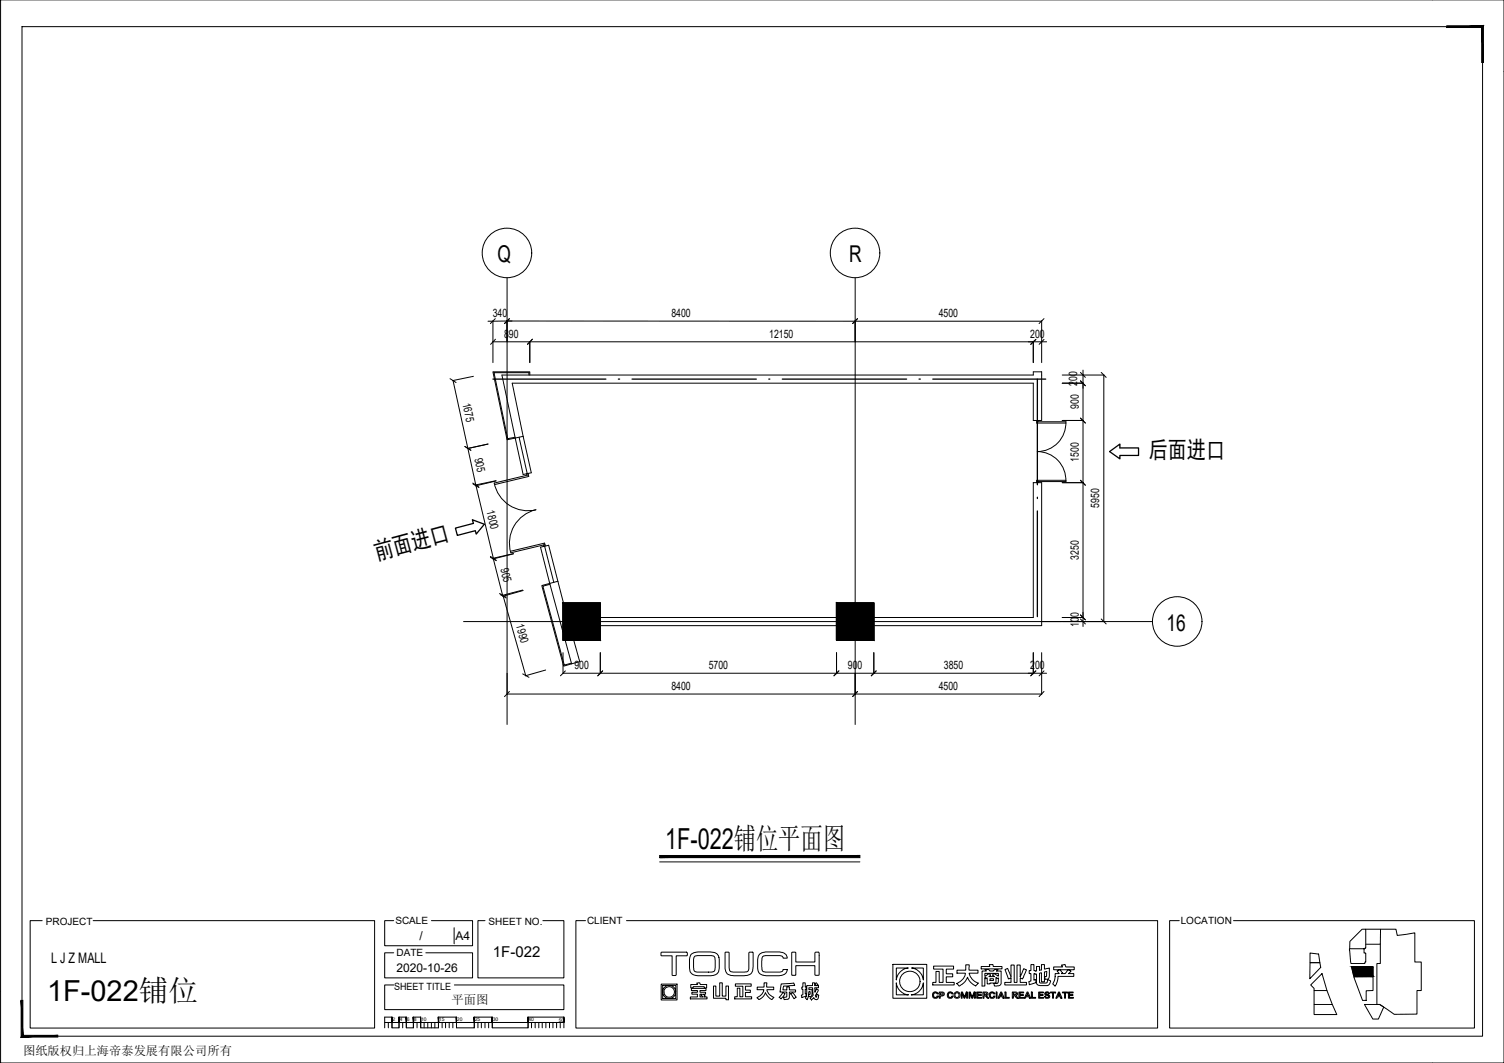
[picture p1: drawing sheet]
<svg xmlns="http://www.w3.org/2000/svg" width="297mm" height="210mm" viewBox="0 0 297 210" stroke-linecap="round" stroke-linejoin="round" font-family="sans-serif">
<!-- layer: 0 -->
<g fill="#000" stroke="#000" stroke-width=".2">
<path d="M292.6 5.4v6.9h.4zM292.6 5.4l.4-.3v7.2zM285.7 5.4h6.9l.4-.3zM285.7 5.1h7.3l-7.3 .3z"/>
<path d="M111.2 119.1l7.4 7.3v-7.3zM111.2 119.1l7.4 7.3h-7.4z"/>
<path d="M165.2 119.1l7.4 7.3v-7.3zM165.2 119.1l7.4 7.3h-7.4z"/>
<path d="M130.3 168.9v.4l39.5-.4zM130.3 169.3l39.5-.4v.4z"/>
<path d="M4.2 197.5l.3 6.9v-6.9zM4.2 197.5l.3 6.9-.3 .4zM4.5 204.4l-.3 .4 7.2-.4zM4.2 204.8l7.2-.4v.4z"/>
<path d="M77.4 200.8l.1 1.1zM77.4 200.8l.1 1.1z"/>
<path d="M78.8 200.8l.1 1.1zM78.8 200.8l.1 1.1z"/>
<path d="M80.2 200.8l.1 1.1zM80.2 200.8l.1 1.1z"/>
<path d="M81.6 200.8l.1 1.1zM81.6 200.8l.1 1.1z"/>
<path d="M83 200.8l.1 1.1zM83 200.8l.1 1.1z"/>
<path d="M86.6 200.8v1.1zM86.6 200.8v1.1z"/>
<path d="M90.1 200.8l.1 1.1zM90.1 200.8l.1 1.1z"/>
<path d="M93.6 200.8l.1 1.1zM93.6 200.8l.1 1.1z"/>
<path d="M97.2 200.8v1.1zM97.2 200.8v1.1z"/>
<path d="M104.3 200.8v1.1zM104.3 200.8v1.1z"/>
<path d="M111.3 200.8l.1 1.1zM111.3 200.8l.1 1.1z"/>
</g>
<path d="M111.2 119.1h7.4v7.3h-7.4zM165.2 119.1h7.4v7.3h-7.4z" fill="none" stroke="#000" stroke-width=".25"/>
<path d="M99.1 74.1h105v-.7h1.6v9.6h-1.6v-7.3h-102.9l2.1 10.5-1.5 .3zM104.5 74.1v-.5h-6.9l2.7 13 1.4-.3M104.6 74.1v-.7h-7.2l2.7 13.4 1.7-.3M108.6 115.2l-1.6 .4 4.3 15.9 1.6-.4M108.6 115.2l1.6-.4 1.4 5.4M108.6 115.2l4.3 15.9M108.6 115.4l-1.4 .4 4.2 15.5 1.4-.3M113.3 126.4l1.2 4.3-1.6 .4M118.6 121.9h47M118.6 123.5h47M172.6 121.9h31.5v-26.6h1.6v28.2h-33.1" fill="none" stroke="#000" stroke-width=".2"/>
<g fill="none" stroke="#000" stroke-width=".2">
<path d="M97.6 95.3a6.8 6.8 0 0 0 8.3 5.4M102.5 86.3l1.6 7.2M103.3 86.2l1.6 7.2-1.6 .3-1.5-7.2M104.1 93.8l-.1-.2 .3-.1 .1 .6-6.7 1.6M104.3 93.8l-6.7 1.6M204.8 83.3h5.8M204.8 95.1h5.8M205 83.3v-.3h-.2v.5h5.8M210.5 83.3a5.7 5.7 0 0 1-5.6 5.9 5.7 5.7 0 0 1 5.6 5.9M210.6 94.8h-5.8v.5h.2v-.2M105.8 100.7a6.8 6.8 0 0 0-4.9 8.4M107.3 107.6l.1 .3 .3-.1-.1-.6-6.8 1.7"/>
<path d="M107.6 107.8l1.8 7.2M107.6 107.5l-6.7 1.6M110.2 114.8l-1.8-7.1-1.6 .3 1.8 7.2"/>
</g>
<path d="M97.4 74.9h22.3M122.1 74.9h.3M124.8 74.9h24.6M151.8 74.9h.2M154.5 74.9h24.6M181.5 74.9h.3M184.2 74.9h22.3M204.9 74.9v20.8M204.9 98.2v.2M204.9 100.9v20.9" fill="none" stroke="#000" stroke-width=".25"/>
<path d="M111.2 119.1h7.4v7.3h-7.4zM165.2 119.1h7.4v7.3h-7.4z" fill="none" stroke="#000" stroke-width=".25"/>
<!-- layer: DIM -->
<g fill="none" stroke="#000" stroke-width=".2">
<path d="M89.5 75.2l4.5 20.6M93.5 74.3l-4.1 .9M97.4 67.5h106.7M97.4 63.3v8.3M100.1 63.3v4.2v-4.2M100.1 63.4h68.8M101.1 63.4h-4.7M104.6 67.4v4.2M168.9 63.4h36.8M168.9 63.3v4.2M203.1 67.5h3.6M204.1 67.4v4.2"/>
<path d="M205.7 63.3v8.3M209.8 75.7h4.2M209.8 74.1h8.2M213.9 73.1v50.6M218 74.1v48.6M94 95.9l3.4 14.4M96.4 87.7l-4.1 .9M97.9 94.9l-4 .9M98 95l-4.1 .9M209.8 95.3h4.2M209.8 83h4.2M97.4 110.4l1.9 7.1"/>
<path d="M99.4 117.7l4.4 15.7M101.4 109.3l-4 1M101.4 109.4l-4 1M103.2 116.5l-4 1.1M103.3 116.6l-4 1.1M100.1 132.9v4.2M100.1 137h105.6M107.8 132.3l-4.1 1.1M111.2 132.9h95.5M111.2 128.9v4.1M118.6 128.9v4.1M165.2 128.9v4.1"/>
<path d="M168.9 132.9v4.2M172.6 128.9v4.1M204.1 128.9v4.1M205.6 122.7h4.1M205.7 128.9v8.2M209.8 121.9h4.2M209.8 122.7h8.2"/>
<circle cx="100.1" cy="49.9" r="4.9"/>
<circle cx="168.9" cy="49.9" r="4.9"/>
<circle cx="232.5" cy="122.7" r="4.9"/>
</g>
<!-- layer: 0 -->
<g fill="none" stroke="#000" stroke-width=".2">
<path d="M.1 0h296.9v209.9h-296.9zM4.3 5.3h288.5v199.3h-288.5zM88.9 74.8l1.2 .7M97.8 62.9l-1 1M97.9 67l-1 1M100.6 62.9l-1 1M105.1 67l-.9 1M169.4 62.9l-1 1M204.6 67l-1 1M206.2 67l-1 1M206.2 62.9l-1 1M213.4 75.2l1 1"/>
<path d="M213.4 73.5l1 1M217.5 73.5l1 1M91.8 88.2l1.2 .7M93.4 95.4l1.2 .8M93.4 95.6l1.2 .7M213.4 94.8l1 1M213.4 82.6l1 .9M96.8 109.9l1.2 .7M96.8 110l1.2 .7M98.7 117.2l1.2 .7M98.8 117.4l1.2 .7M100.6 136.5l-1 1.1"/>
<path d="M103.2 133.1l1.3 .6M111.7 132.5l-1 .9M119 132.5l-.9 .9M165.7 132.5l-1 .9M169.4 136.5l-1 1.1M173 132.5l-.9 .9M204.6 132.5l-1 .9M206.2 132.5l-1 .9M206.2 136.5l-1 1.1M213.4 121.4l1 1M213.4 122.2l1 1M217.5 122.2l1 1"/>
<path d="M130.3 170.2h39.5M8.3 181.8h-2.3v21.2h68v-21.2h-55.6M77.8 194.5h-1.8v4.9h35.4v-4.9h-21.7M77.8 181.8h-1.8v4.9h17.3v-4.9h-8.1M77.8 188.1h-1.8v5h17.3v-5h-9.2M89.7 183.2v3.2M95.8 181.8h-1.4v11.3h17v-11.3h-4.2M115.6 181.8h-1.9v21.2h114.9v-21.2h-104.9M232.9 181.8h-1.9v21.2h60.2v-21.2h-47.6M76 201.9h35.4v1.1M76.7 201.9v1.1M77.4 201.9v1.1"/>
<path d="M78.8 201.9v1.1M79.5 201.9v1.1M80.2 201.9v1.1M81.6 201.9v1.1M82.4 201.9v1.1M83.1 201.9v1.1M83.8 201.9v1.1M84.5 201.9v1.1M85.2 201.9v1.1M85.9 201.9v1.1M86.6 201.9v1.1M87.3 201.9v1.1"/>
<path d="M88 201.9v1.1M88.7 201.9v1.1M89.4 201.9v1.1M90.2 201.9v1.1M93.7 201.9v1.1M94.4 201.9v1.1M95.1 201.9v1.1M95.8 201.9v1.1M96.5 201.9v1.1M97.2 201.9v1.1M104.3 201.9v1.1M105 201.9v1.1"/>
<path d="M105.7 201.9v1.1M106.4 201.9v1.1M107.1 201.9v1.1M107.8 201.9v1.1M108.5 201.9v1.1M109.2 201.9v1.1M109.9 201.9v1.1M110.6 201.9v1.1M111.4 200.8h-7.1v2.2h-7.1v-2.2h-3.5v2.2h-3.5v-2.2h-3.6v2.2h-3.5v-2.2h-1.5v2.2h-1.4v-2.2h-1.4v2.2h-1.4v-2.2h-1.4v2.2"/>
</g>
<g fill="none" stroke="#000" stroke-width=".2">
<path d="M130.5 188.1l.2-.1h4.4a.43 .43 0 0 1 .7 .3 .43 .43 0 0 1-.7 .4h-1.6v3.3a.45 .45 0 0 1-.4 .6 .45 .45 0 0 1-.4-.6v-3.3h-2.1zM130.6 194.3h3.1v3.2h-3.1zM130.9 196a1.32 1.32 0 0 0 1.2 1.2h-1.2zM130.9 194.6h1.2a1.32 1.32 0 0 0-1.2 1.2zM132.2 194.6h1.3v1.2a1.31 1.31 0 0 0-1.3-1.2zM132.2 197.2a1.32 1.32 0 0 0 1.3-1.2v1.2zM136.4 194.4h1.3l-.1-.3h.6a.4 .4 0 0 0 .6 .3h.8v.7l-.5-.1a.24 .24 0 0 0-.1-.2 .24 .24 0 0 0-.3 0h-1.8v.3h-.5zM136.5 188.5a4.4 4.4 0 0 1 3-.5h.2a2.03 2.03 0 0 1 2.2 .8l.2 1.2a3.5 3.5 0 0 1-.3 2.1 3.5 3.5 0 0 1-2.7 .6h-.5a2.35 2.35 0 0 1-2.3-.8l-.1-2.4zM136.6 195.2h2.4a.26 .26 0 0 1 .4 0 .26 .26 0 0 1 0 .4 .26 .26 0 0 1-.4 0h-.4a.23 .23 0 0 0-.3 0 .23 .23 0 0 0 0 .3l1 .1a.23 .23 0 0 1 .1 .3 .23 .23 0 0 1-.3 0l-.2 .1 .4 .3-.3 .2h.6v.3h-3.3v-.3h1.4v-.6h-.7a.26 .26 0 0 1-.3 0 .26 .26 0 0 1-.1-.3l.8-.1a.23 .23 0 0 0 .3 0 .23 .23 0 0 0 0-.3h-1.1zM137.1 188.9l.6-.2h2.1a1.34 1.34 0 0 1 1.4 .5l.1 .4a4 4 0 0 1-.3 2.2l-.4 .2h-2.1a1.48 1.48 0 0 1-1.5-.5v-2.1zM138.2 196.3h.5l-.2 .2 .3 .4a.39 .39 0 0 1-.5-.1 .39 .39 0 0 1-.1-.5zM140.9 194.7h.5v2h.7v-2.6h.5v2.6h.8v-2h.5v2.7h-.5v-.3h-2.5z"/>
<path d="M143.2 188.1a.5 .5 0 0 1 .7-.1 .5 .5 0 0 1 .1 .7v1.5a2.03 2.03 0 0 0 .3 1.7l2 .1a1.28 1.28 0 0 0 1.6-.6v-2.9a.44 .44 0 0 1 .3-.5 .44 .44 0 0 1 .5 .3v1.9a3.7 3.7 0 0 1-.4 2.1 7 7 0 0 1-3.1 .4h-.3a1.66 1.66 0 0 1-1.7-2.2zM145.2 194.3h3.2v.4h-1.2v.8h1v.5h-1v.8h1.2v.4h-3.3v-.4h.5v-1.7h.5v1.7h.6v-2.1h-1.5zM149.5 194.9h1.4v-.8h.1a.25 .25 0 0 1 .4-.1 .25 .25 0 0 1 0 .4v.3a.25 .25 0 0 0 .1 .3 .25 .25 0 0 0 .3-.1h.6a.29 .29 0 0 1 .4 .3 .29 .29 0 0 1-.4 .2h-.9a2.01 2.01 0 0 0 1.4 1.5l-.4 .4a2.32 2.32 0 0 1-1.3-1.3 1.83 1.83 0 0 1-1.4 1.3l-.3-.3a2.39 2.39 0 0 0 1.4-1.6h-1a.23 .23 0 0 1-.3 0 .23 .23 0 0 1-.1-.3zM149.9 188.5a3.2 3.2 0 0 1 2.4-.5h.8a2.36 2.36 0 0 1 2.2 .7l.2 .5h-.5a.29 .29 0 0 1-.4 0 .29 .29 0 0 1-.1-.3l-.5-.2h-2a1.83 1.83 0 0 0-1.4 .3l-.2 1.9a.99 .99 0 0 0 1.4 1.1h.7a3.7 3.7 0 0 0 2.1-.3 .65 .65 0 0 1 .9-.3 1.59 1.59 0 0 1-2 1.3h-1.5a2.04 2.04 0 0 1-2.3-1l-.1-2.2zM154.3 194.3l2.5-.2 .2 .5-2.2 .1-.2 .8h.8v-.6h.5v.6h1.2v.4h-1.2v.5a.68 .68 0 0 1-.8 1h-.3l-.1-.5h.6l.1-.1v-.9h-1.4zM154.6 196l.5 .2-.9 1-.3-.3zM156.2 196.2l.3-.2 .8 .9-.5 .3zM156.4 188.1h.8v1.5a.23 .23 0 0 0 0 .3 .23 .23 0 0 0 .3 .1h3.4v-1.3a.47 .47 0 0 1 .5-.7 .47 .47 0 0 1 .4 .7l-.1 3.9h-.7l-.1-.1v-1.6a.17 .17 0 0 0 0-.2 .17 .17 0 0 0-.2 0h-3.5v1.8l-.8 .1zM158.6 194.1h.4v.8h.2v.4h-.2v1l.2-.1v.5l.1-2.1h1.2v-.5h.3a.34 .34 0 0 1 .1 .5h.3l-.3-.3 .3-.2 .4 .4-.3 .1h.4v.4h-.8v.9l.3-.6 .4 .2-.6 1.1 .1 .3h.2v-.6l.2 .1a.53 .53 0 0 1 .1 .8 .53 .53 0 0 1-.7 0l-.2-.2-.4 .5-.3-.4a.85 .85 0 0 0 .5-1.3v-.6a.3 .3 0 0 0-.2-.2 .3 .3 0 0 0-.3 0h-.2v.4h.6v.9a.45 .45 0 0 1-.2 .4 .45 .45 0 0 1-.5 0v-.1l-.3 .8a.39 .39 0 0 1-.2-.7l-.8 .3-.1-.5 .3-.1v-1.1h-.2v-.4h.2zM159.8 195.8h.2l-.1 .6h-.2zM176.3 190.4h6.7v6.7h-6.7zM177 194.1a2.65 2.65 0 0 0 2.4 2.3h-2.4z"/>
<path d="M177 191.1h2.4a2.66 2.66 0 0 0-2.4 2.4zM180 196.4a2.63 2.63 0 0 0 2.4-2.3v2.3zM180.1 191.1h2.3v2.4a2.77 2.77 0 0 0-2.3-2.4zM184.3 196.1l.5-.3 .4 .3v.2a.43 .43 0 0 0-.6-.2 .43 .43 0 0 0-.2 .6 .43 .43 0 0 0 .6 .1l.1-.1h.2a.64 .64 0 0 1-.9 .3 .64 .64 0 0 1-.1-.9zM184.4 190.8h3.9v.6h-1.4v.9h1.3v.6h-1.3v1.1h1.6v.5h-4.3v-.5h.7v-2.2h.6v2.2h.8v-2.6h-1.9zM185.5 195.9h.1a.57 .57 0 0 1 .9 .5l-.2 .2-.6 .1v.4h-.2zM185.7 196.1h.3a.24 .24 0 0 1 .3 .1 .24 .24 0 0 1-.1 .3 .24 .24 0 0 1-.3-.1h-.2zM187.2 196.1l.5-.3a.28 .28 0 0 1 .4 .1 .28 .28 0 0 1 0 .4 .43 .43 0 0 0-.6-.2 .43 .43 0 0 0-.2 .6 .43 .43 0 0 0 .6 .1l.1-.1h.2a.39 .39 0 0 1-.6 .4 .64 .64 0 0 1-.4-1zM189 191.6h1.7v-1.1h.7v.2a.66 .66 0 0 0 .1 .9h1.7v.6h-1.8a2.72 2.72 0 0 0 1.8 2l-.5 .5a3.1 3.1 0 0 1-1.6-1.7 2.79 2.79 0 0 1-1.7 1.7l-.5-.5a2.41 2.41 0 0 0 1.8-2h-1.7zM189.9 195.9h.2l.4 1 .3-1h.3v.7a.32 .32 0 0 1 .1 .3 .32 .32 0 0 1-.3 .2v-1l-.4 1h-.1l-.4-1v1h-.1zM191.4 195.9h.2l.4 1 .3-1h.3v1.2h-.2l.1-1-.4 1h-.2l-.4-1v1h-.1zM192.9 195.9h1v.2h-.8v.3h.7v.2h-.7v.3h.8v.2h-1z"/>
<path d="M193.8 190.9h1.7l-.1-.4h.7l.1 .4h1.7v.2a.32 .32 0 0 1-.2 .3 .32 .32 0 0 1-.4-.1h-2.9a.38 .38 0 0 1-.4 .1 .38 .38 0 0 1-.2-.3zM194 191.7h.8l-.3-.3h.7a.86 .86 0 0 0 1.3 0h.6l-.3 .3h.9v1.9a.84 .84 0 0 1-.1 .9 .84 .84 0 0 1-.9 .2h-.3l-.1-.5h.4a.42 .42 0 0 0 .5-.6v-.5l-.2 .1-.3-.2v1.1h-.5a.41 .41 0 0 0-.7 .2h-.5v-1.2l-.3 .2-.2-.2v1a.38 .38 0 0 1 .1 .4 .38 .38 0 0 1-.3 .2h-.3zM194.1 195.9h.4a.39 .39 0 0 1 .6 .1 .39 .39 0 0 1-.3 .6l.5 .5h-.3l-.4-.5h-.3v.5a.34 .34 0 0 1-.2-.5zM194.3 196.1h.3a.21 .21 0 0 1 .3 .2 .21 .21 0 0 1-.3 .1h-.3zM194.5 192.2h2.1a.34 .34 0 0 1 .6 .1v.5l-.9-.6-.3 .4 .5 .2h-1.2l.4-.2-.3-.4-.9 .6zM195.5 196.1l.5-.3 .4 .2 .1 .2-.2 .1a.41 .41 0 0 0-.5-.1 .41 .41 0 0 0-.1 .5 .41 .41 0 0 0 .5 .1l.1-.1h.2a.58 .58 0 0 1-.9 .4 .58 .58 0 0 1-.2-.9zM195.5 193.3h.7v.3h-.7zM196.8 195.9h.1v1.2h-.1zM197.6 195.9h.2l.6 1.2h-.3l-.1-.3h-.6l-.1 .3h-.2zM197.7 196.1l.2 .6h-.4zM198.5 191.4l.4-.1a.24 .24 0 0 1 .2 0 .24 .24 0 0 1 .1 .3l.5 1.2v-2.2h.6v3.4h.6v-3.4h.4a.15 .15 0 0 1 .2 0 .15 .15 0 0 1 0 .2v2.1l.7-1.6 .5 .2-.7 1.8-.5-.2v.9h1.2v.5h-4.3v-.5h1.3v-.9l-.5 .2zM198.5 195.9h.2v1h.6v.2h-.8z"/>
<path d="M199.9 195.9h.4a.41 .41 0 0 1 .6 .1 .41 .41 0 0 1-.3 .6l.5 .5h-.3l-.4-.5h-.3v.5h-.2zM200.1 196.1h.3a.24 .24 0 0 1 .3 0 .24 .24 0 0 1 0 .3 .24 .24 0 0 1-.4 0h-.2zM201.2 195.9h1v.2h-.7v.3h.6v.2h-.6v.3h.7v.2h-1zM202.8 195.9h.2l.6 1.2h-.3l-.1-.3h-.6l-.1 .3h-.2zM202.9 196.1l.2 .6h-.4zM203.6 190.5h.6v.6a.3 .3 0 0 0-.1 .4 .3 .3 0 0 0 .3 .2l.1 .1 .2-.1v-.3a.38 .38 0 0 1 .1-.5 .38 .38 0 0 1 .5 .1v.6l.4-.1v-1h.6v.9l.9-.3v2l-.3 .3h-.5l-.1-.6a.37 .37 0 0 0 .4-.1 .37 .37 0 0 0 0-.5v-.4l-.4 .1v1.5a.35 .35 0 0 1 0 .4 .35 .35 0 0 1-.5 .1h-.1v-1.8h-.1a.38 .38 0 0 0-.4 .3 .38 .38 0 0 0 .1 .4v1.2l.1 .1h1a.47 .47 0 0 0 .5-.2 .47 .47 0 0 0 0-.5h.1a.55 .55 0 0 1 .5 .5 .55 .55 0 0 1-.4 .6l-.6 .1a2.03 2.03 0 0 1-1.7-.4l-.1-1.9-.5-.1v1.4l.3-.2a.48 .48 0 0 1 .1 .6 .48 .48 0 0 1-.5 .2l-.8 .3-.1-.6 .4-.2v-1.5h-.3v-.5h.3zM203.7 195.9h.2v1h.6v.2h-.8zM205.1 195.9h1v.2h-.8v.3h.7v.2h-.7v.3h.8v.2h-1zM206.4 196.1a.53 .53 0 0 1 .9 .1 .21 .21 0 0 1-.2 .1 .21 .21 0 0 1-.2-.2h-.2l-.2 .1a.84 .84 0 0 1 .8 .7 .42 .42 0 0 1-.6 .2l-.4-.4h.1a.32 .32 0 0 0 .4 .3 .32 .32 0 0 0 .3-.3l-.6-.2zM207.5 195.9h1v.2h-.4v1h-.2v-1h-.4zM208.1 190.9h1.7l-.1-.3 .7-.1v.1a.42 .42 0 0 0 .6 .3h1.2v.6h-1.2l.5 .2-.4 .5h1v.6h-2.4a.52 .52 0 0 0-.8 .1l-.1 1-.4 .8a.58 .58 0 0 1-.2-1l.2-1.5h.8l-.4-.5 .4-.2h-1.1zM209.1 195.9h.1l.5 1.2h-.2l-.1-.3h-.5l-.2 .3h-.2z"/>
<path d="M209.2 196.1l.2 .6h-.5zM209.3 191.5h1.6l-.5 .7h-.7l.2-.1zM209.8 195.9h1v.2h-.4v1h-.1v-1h-.5zM211 195.9h.9v.2h-.7v.3h.7v.2h-.7v.3h.8v.2h-1z"/>
<circle cx="132.2" cy="195.9" r="1.04"/>
<circle cx="179.7" cy="193.8" r="2.02"/>
<circle cx="189" cy="196.5" r=".44"/>
<circle cx="189" cy="196.5" r=".64"/>
</g>
<path d="M219.1 89.2l2.1-1.5v.7h3.7v1.5h-3.7v.7zM89.9 104.3l3.6-1-.2-.7 2.4 .9-1.6 2-.2-.7-3.6 .9z" fill="none" stroke="#000" stroke-width=".25"/>
<path d="M258.7 188.2l1.7 .2 .3 1.7h-2zM258.7 190.1h2l.1 .9-2.1 2.3zM258.9 194.5l2.2-2.3 1 3.4h-2.6v-.4zM259.5 195.6v2.7h3.6l-1-2.7M259.5 198.3v2h4.5l-.9-2M266.6 187.3v-1.4l2.4-2.4h.7v3.7h-.1v.1h-3.1l.3 3h2.8v-.3h.1v-1.8h-.3v-.9M266.9 190.9h4.3v1.9h-3.8zM267.4 192.9l3.8-.1v2.8h-1.4v1.9h-.7zM269.5 198.3h3l.8 .6-1.1 2.3h-1.1zM269.7 183.5h3l-.1 3h-2.9M272.7 183.5h3l.3 1.2 3.4-.5v5.8h1.3v5.6h-.8v4.7h-4.5l-2.9-2h-.6v-8h.7v-3.8" fill="none" stroke="#000" stroke-width=".2"/>
<g fill="#000" stroke="#000" stroke-width=".2">
<path d="M266.9 190.9h4.3z"/>
<path d="M266.9 190.9l4.3 1.9v-1.9zM266.9 190.9l4.3 1.9h-3.8z"/>
<path d="M267.7 192.8h3.5zM267.7 192.8h3.5z"/>
</g>
<path d="M100.1 54.9v88.2M168.9 54.9v88.2M91.6 122.7h136" fill="none" stroke="#000" stroke-width=".2"/>
<g font-size="5.7">
<text x="131.4" y="167.7">1F-022铺位平面图</text>
<text x="9.3" y="197.8">1F-022铺位</text>
</g>
<g font-size="4.7">
<text x="226.9" y="90.5">后面进口</text>
<text x="74.4" y="110.6" transform="rotate(-15 74.4 110.6)">前面进口</text>
</g>
<g font-size="4.6">
<text x="98.2" y="51.8">Q</text>
<text x="167.7" y="51.7">R</text>
<text x="230.4" y="124.5">16</text>
</g>
<text font-size="3" x="97.4" y="188.9">1F-022</text>
<text font-size="2.9" x="10.1" y="190.1">L J Z MALL</text>
<g font-size="2.4">
<text x="82.9" y="185.6">/</text>
<text x="90" y="185.6">A4</text>
<text x="78.3" y="191.9">2020-10-26</text>
<text x="89.2" y="198.3">平面图</text>
<text x="4.6" y="208.3">图纸版权归上海帝泰发展有限公司所有</text>
</g>
<g font-size="2.3">
<text x="97.3" y="62.5">340</text>
<text x="132.6" y="62.5">8400</text>
<text x="185.4" y="62.6">4500</text>
<text x="99.6" y="66.6">890</text>
<text x="151.9" y="66.6">12150</text>
<text x="203.5" y="66.6">200</text>
<text x="212.8" y="76.2" transform="rotate(-90 212.8 76.2)">200</text>
<text x="91.3" y="79.7" transform="rotate(78 91.3 79.7)">1675</text>
<text x="213" y="80.8" transform="rotate(-90 213 80.8)">900</text>
<text x="93.7" y="90.6" transform="rotate(78 93.7 90.6)">905</text>
<text x="213" y="91.2" transform="rotate(-90 213 91.2)">1500</text>
<text x="96.1" y="101" transform="rotate(76 96.1 101)">1800</text>
<text x="217.1" y="100.3" transform="rotate(-90 217.1 100.3)">5950</text>
<text x="98.8" y="112.4" transform="rotate(76 98.8 112.4)">905</text>
<text x="213" y="110.5" transform="rotate(-90 213 110.5)">3250</text>
<text x="101.9" y="123.5" transform="rotate(74 101.9 123.5)">1990</text>
<text x="213" y="123.8" transform="rotate(-90 213 123.8)">100</text>
<text x="113.4" y="132.1">900</text>
<text x="132.6" y="136.2">8400</text>
<text x="140" y="132.1">5700</text>
<text x="167.5" y="132.1">900</text>
<text x="185.4" y="136.2">4500</text>
<text x="186.4" y="132.1">3850</text>
<text x="203.5" y="132.1">200</text>
</g>
<g font-size="2">
<text x="9" y="182.7">PROJECT</text>
<text x="78.1" y="182.4">SCALE</text>
<text x="96.5" y="182.6">SHEET NO.</text>
<text x="115.9" y="182.5">CLIENT</text>
<text x="233.2" y="182.5">LOCATION</text>
<text x="78.3" y="188.9">DATE</text>
<text x="77.8" y="195.5">SHEET TITLE</text>
</g>
<g font-size="1">
<text x="77.5" y="201.7">2</text>
<text x="78.9" y="201.7">4</text>
<text x="80.3" y="201.7">6</text>
<text x="81.7" y="201.7">8</text>
<text x="83.2" y="201.7">10</text>
<text x="86.7" y="201.7">15</text>
<text x="90.2" y="201.7">20</text>
<text x="93.8" y="201.7">25</text>
<text x="97.3" y="201.7">30</text>
<text x="104.4" y="201.7">40</text>
<text x="110.3" y="201.7">50</text>
</g>
</svg>
